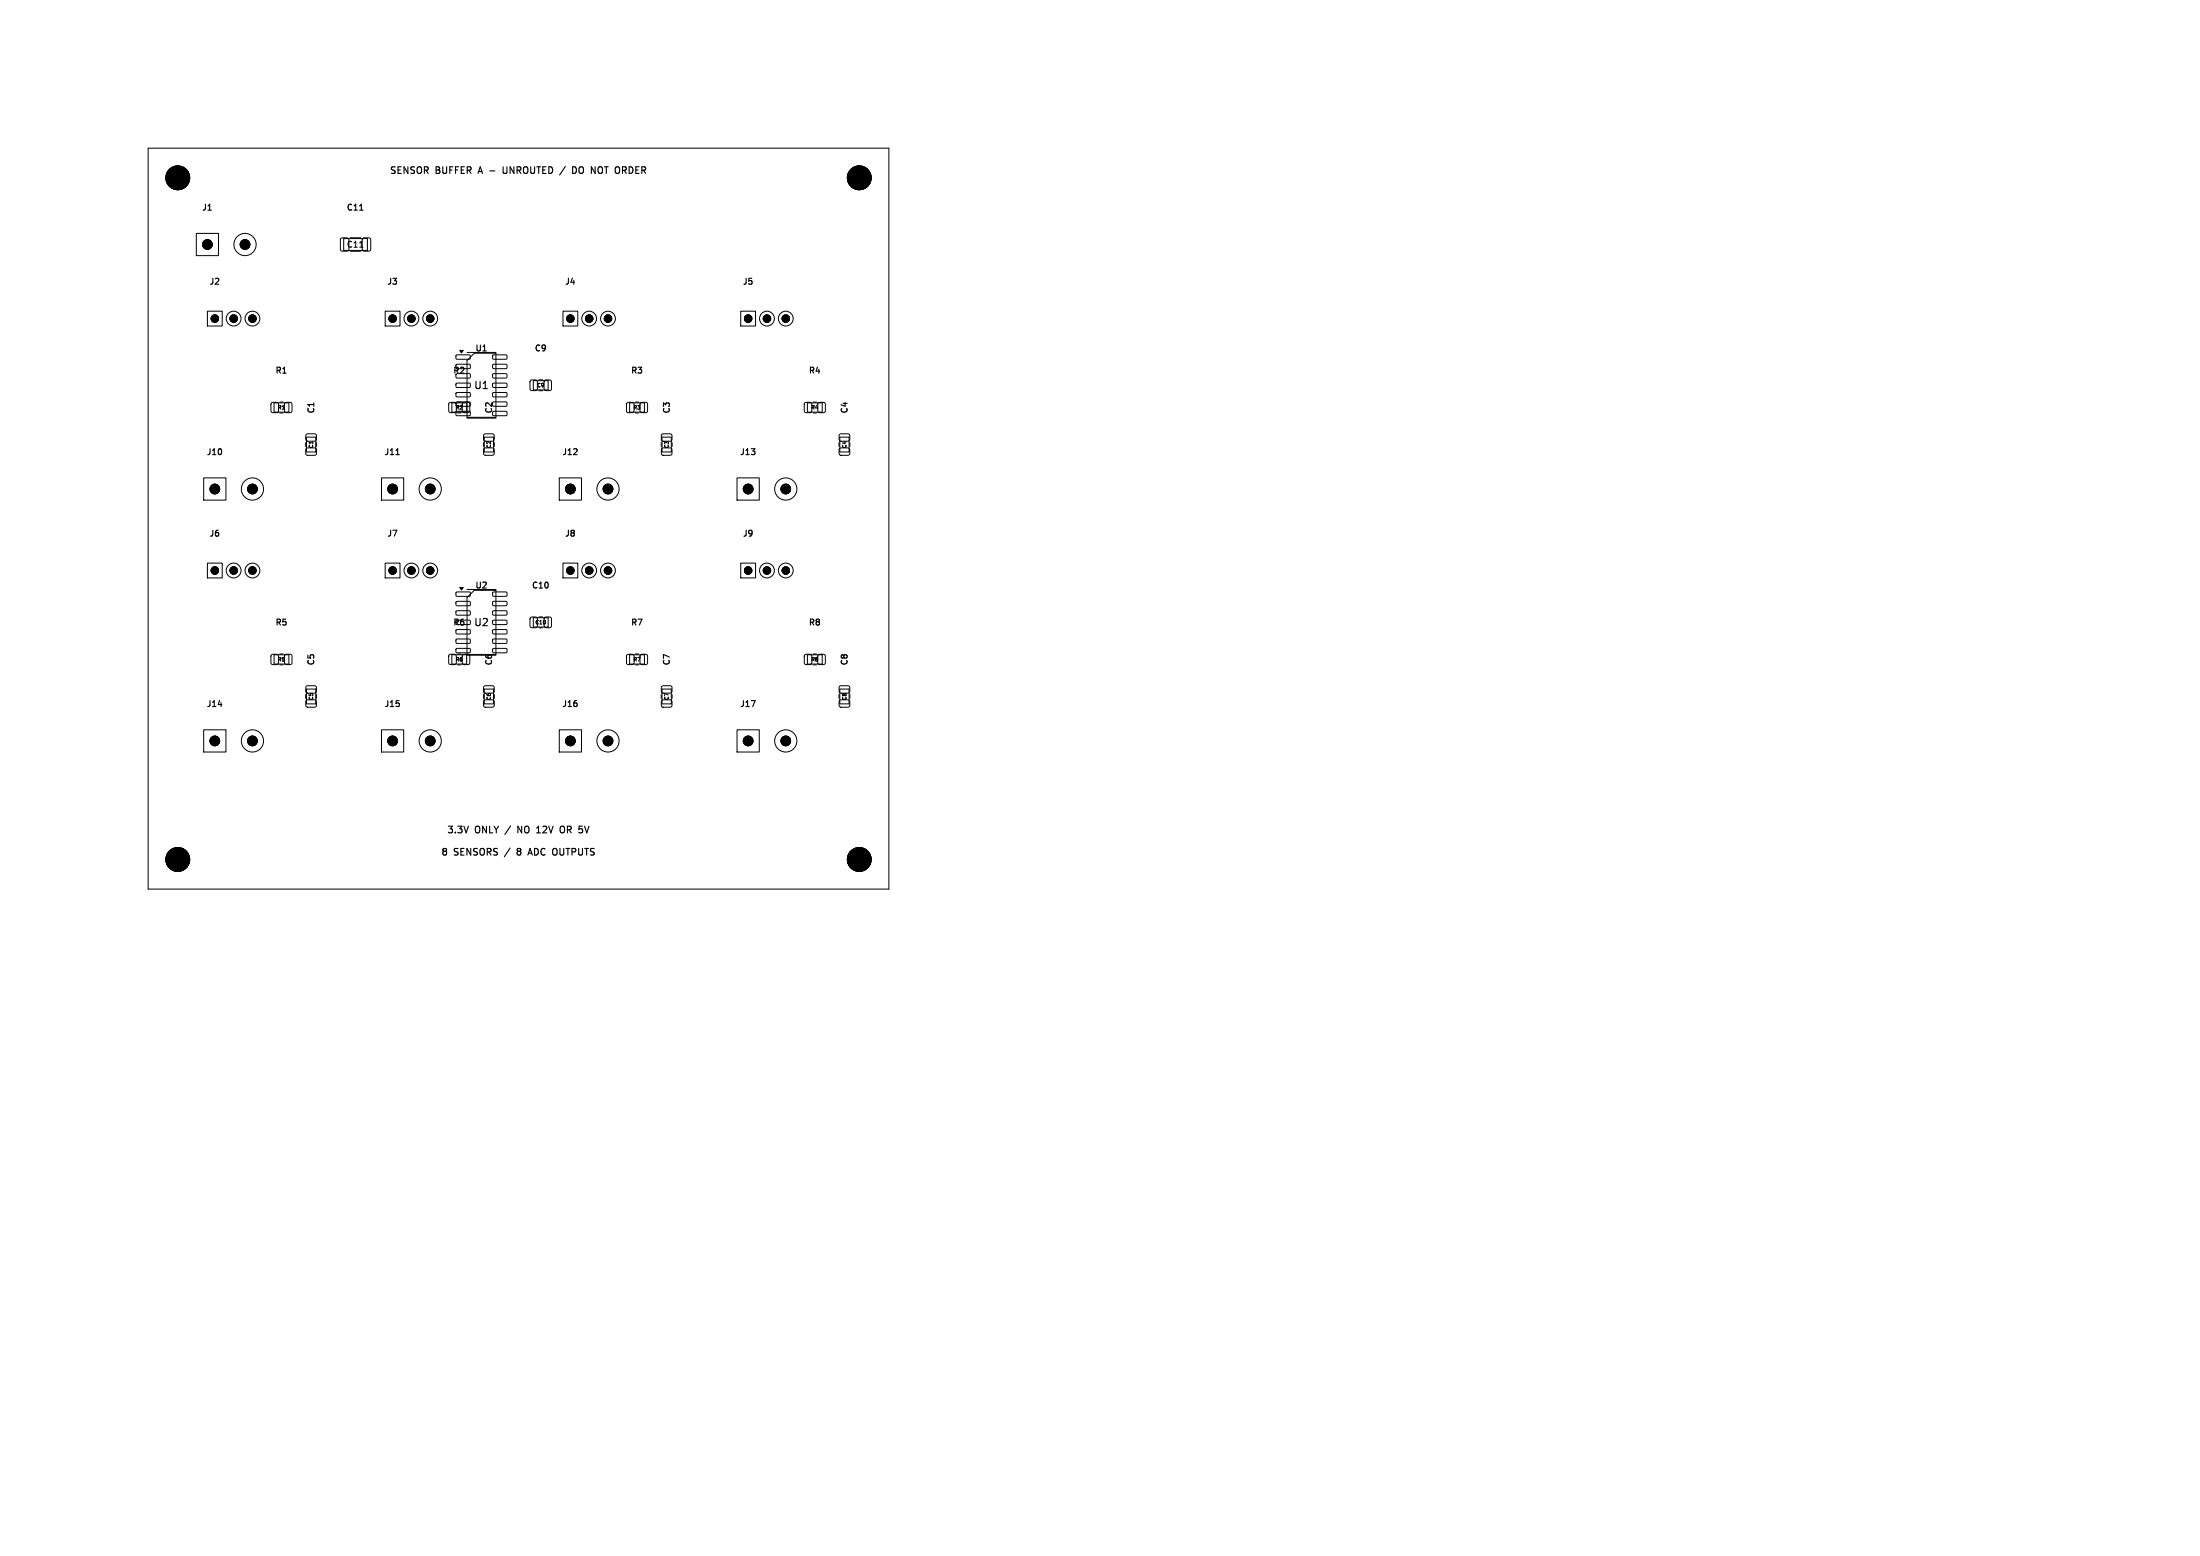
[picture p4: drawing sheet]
<svg xmlns="http://www.w3.org/2000/svg" width="297mm" height="210mm" viewBox="0 0 297 210" stroke-linecap="round" stroke-linejoin="round" font-family="sans-serif">
<g fill="none" stroke="#000" stroke-width=".15">
<path d="M23.2 23.9h.6M23.2 23.5v1M23.8 23.5v1M24.2 24.5h.6M24.2 23.7l.3-.2v1M28.1 28.4h.4M48.6 28.4h.4M66.1 23.1h.7M67.9 22.5v.7l.2 .2h.2M76.3 22.5l-.7 1.1M77.3 22.5a.45 .45 0 0 1 .5 .5 .45 .45 0 0 1-.5 .4zM78.3 22.6a.64 .64 0 0 0 0 .8"/>
<path d="M80.8 23.3l.3 .1M81.1 22.5l-.3 .1M84.2 23l.4 .4M84.4 22.5l.2 .2M84.6 22.8l-.2 .2M115.2 23.5v1M115.2 23.9h.6M115.8 23.5v1M116.2 23.6l.4-.1 .2 .2-.6 .8h.6M53.5 61.4h.4M29.5 95.1h.5M101.4 94.6h.6l-.4 .8"/>
<path d="M23.2 115.5v1M23.2 115.9h.6M23.8 115.5v1M24.2 115.5h.6l-.3 .3 .3 .1v.5l-.2 .1-.4-.1M69.9 112.4v-.9l.5 .9M70 114.5l-.2 .2 .2 .2-.2 .1v.2l.2 .2M71.3 115.4l.3-.9 .3 .9M71.3 115.2h.5M72.4 112.4h.6M72.6 111.6l.1-.1v.9M75.1 114.6a.64 .64 0 0 1 0 .8M75.8 111.5a.3 .3 0 0 1 .4 .3v.3a.3 .3 0 0 1-.4 .3"/>
<path d="M78.9 111.5l.3 .9 .3-.9M115.2 115.5v1M115.2 115.9h.6M115.8 115.5v1M116.5 115.4l-.3 .7h.7M116.7 115.8v.7"/>
</g>
<g fill="none" stroke="#000" stroke-width=".14">
<path d="M20 20h100v100h-100zM26.5 31.5h3v3h-3zM46 32.2l.9-.1 .2 .2v1.4l-.2 .2h-.7l-.2-.2zM46.4 32.2h3.2v1.6h-3.2zM47.3 32.1h1.4M48.6 33.4h.4M49 32.2l.8-.1 .2 .2v1.4l-.1 .2h-.7l-.3-.2zM28 42h2v2h-2zM36.6 54.4l.7-.1 .3 .2v1l-.2 .2h-.6l-.2-.2zM37 54.4h2v1.2h-2zM37.8 54.3h.4M37.8 55.7h.4"/>
<path d="M38.5 54.4l.7-.1 .2 .2v1l-.1 .2h-.7l-.2-.2zM41.3 59.7v.6M41.3 58.6h1.3l.1 .2v.6l-.2 .2-1.1-.1-.1-.2zM41.4 59h1.2v2h-1.2zM42.7 59.7v.6M52 42h2v2h-2zM60.6 54.4l.7-.1 .3 .2v1l-.2 .2h-.6l-.2-.2zM61 54.4h2v1.2h-2zM61.6 47.9h1.8l.1 .1v.4l-.1 .1h-1.8l-.1-.2zM61.6 49.2h1.8l.1 .1v.4l-.1 .1-1.8-.1-.1-.1zM61.6 50.5l1.8-.1 .1 .2v.3l-.1 .1h-1.8l-.1-.1zM61.6 51.7h1.8l.1 .2v.3l-.1 .1h-1.8l-.1-.1z"/>
<path d="M61.6 53h1.8l.1 .1v.4l-.1 .1h-1.8l-.1-.2zM61.6 54.3h1.8l.1 .1v.3l-.1 .1h-1.8l-.1-.1zM61.6 55.6l1.8-.1 .1 .2v.3l-.1 .1h-1.8l-.1-.1zM61.8 54.3h.4M61.8 55.7h.4M62.5 54.4l.7-.1 .2 .2v1l-.1 .2h-.7l-.2-.2zM63 48.7l1-1h2.9v8.6h-3.9zM63 47.6h3.9M63 56.4h3.9M65.3 59.7v.6M65.3 58.6h1.3l.1 .2v.6l-.2 .2-1.1-.1-.1-.2zM65.4 59h1.2v2h-1.2z"/>
<path d="M66.5 55.6l1.9-.1v.2v.3l-.1 .1h-1.7l-.1-.1zM66.5 54.3h1.9v.1v.3l-.1 .1h-1.7l-.1-.1zM66.5 53h1.9v.1v.4l-.1 .1h-1.7l-.1-.2zM66.5 51.7h1.9v.2v.3l-.1 .1h-1.7l-.1-.1zM66.5 50.5l1.9-.1v.2v.3l-.1 .1h-1.7l-.1-.1zM66.5 49.2h1.9v.1v.4l-.1 .1-1.7-.1-.1-.1zM66.5 47.9h1.9v.1v.4l-.1 .1h-1.7l-.1-.2zM66.7 59.7v.6M71.6 51.3h.7l.2 .1v1.1l-.1 .2h-.6l-.2-.1zM72 51.4h2v1.2h-2zM72.7 51.3h.6M72.7 52.7h.6"/>
<path d="M73.5 51.3h.7l.2 .1v1.1l-.1 .2h-.6l-.2-.1zM76 42h2v2h-2zM84.6 54.4l.8-.1 .2 .2v1l-.2 .2h-.6l-.2-.2zM85 54.4h2v1.2h-2zM85.8 54.3h.4M85.8 55.7h.4M86.5 54.4l.7-.1 .2 .2v1l-.1 .2h-.7l-.2-.2zM89.3 59.7v.6M89.3 58.6h1.3l.1 .2v.6l-.2 .2-1.1-.1-.1-.2zM89.4 59h1.2v2h-1.2zM90.7 59.7v.6M100 42h2v2h-2z"/>
<path d="M108.6 54.4l.7-.1 .3 .2v1l-.2 .2h-.6l-.2-.2zM109 54.4h2v1.2h-2zM109.8 54.3h.4M109.8 55.7h.4M110.5 54.4l.7-.1 .2 .2v1l-.1 .2h-.7l-.2-.2zM113.3 59.7v.6M113.3 58.6h1.3l.1 .2v.6l-.2 .2-1.1-.1-.1-.2zM113.4 59h1.2v2h-1.2zM114.7 59.7v.6M27.5 64.5h3v3h-3zM28 76h2v2h-2zM41.3 60.5h1.3l.1 .2v.6l-.2 .2-1.1-.1-.1-.2z"/>
<path d="M51.5 64.5h3v3h-3zM52 76h2v2h-2zM61.6 79.9h1.8l.1 .1v.4l-.1 .1h-1.8l-.1-.2zM63 79.6h3.9M64 79.7h2.9v8.6h-3.9v-7.6zM65.3 60.5h1.3l.1 .2v.6l-.2 .2-1.1-.1-.1-.2zM66.5 79.9h1.9v.1v.4l-.1 .1h-1.7l-.1-.2zM75.5 64.5h3v3h-3zM76 76h2v2h-2zM89.3 60.5h1.3l.1 .2v.6l-.2 .2-1.1-.1-.1-.2zM99.5 64.5h3v3h-3zM100 76h2v2h-2z"/>
<path d="M113.3 60.5h1.3l.1 .2v.6l-.2 .2-1.1-.1-.1-.2zM27.5 98.5h3v3h-3zM36.6 88.4l.7-.1 .3 .2v1l-.2 .2h-.6l-.2-.2zM37 88.4h2v1.2h-2zM37.8 88.3h.4M37.8 89.7h.4M38.5 88.4l.7-.1 .2 .2v1l-.1 .2h-.7l-.2-.2zM41.3 93.7v.6M41.3 94.5h1.3l.1 .2v.6l-.2 .2-1.1-.1-.1-.2zM41.3 92.6h1.3l.1 .2v.6l-.2 .2-1.1-.1-.1-.2zM41.4 93h1.2v2h-1.2zM42.7 93.7v.6"/>
<path d="M51.5 98.5h3v3h-3zM60.6 88.4l.7-.1 .3 .2v1l-.2 .2h-.6l-.2-.2zM61 88.4h2v1.2h-2zM61.6 81.2h1.8l.1 .1v.4l-.1 .1-1.8-.1-.1-.1zM61.6 82.5l1.8-.1 .1 .2v.3l-.1 .1h-1.8l-.1-.1zM61.6 83.7h1.8l.1 .2v.3l-.1 .1h-1.8l-.1-.1zM61.6 85h1.8l.1 .1v.4l-.1 .1h-1.8l-.1-.2zM61.6 86.3h1.8l.1 .1v.3l-.1 .1h-1.8l-.1-.1zM61.6 87.6l1.8-.1 .1 .2v.3l-.1 .1h-1.8l-.1-.1zM61.8 88.3h.4M61.8 89.7h.4M62.5 88.4l.7-.1 .2 .2v1l-.1 .2h-.7l-.2-.2z"/>
<path d="M63 88.4h3.9M65.3 93.7v.6M65.3 94.5h1.3l.1 .2v.6l-.2 .2-1.1-.1-.1-.2zM65.3 92.6h1.3l.1 .2v.6l-.2 .2-1.1-.1-.1-.2zM65.4 93h1.2v2h-1.2zM66.5 87.6l1.9-.1v.2v.3l-.1 .1h-1.7l-.1-.1zM66.5 86.3h1.9v.1v.3l-.1 .1h-1.7l-.1-.1zM66.5 85h1.9v.1v.4l-.1 .1h-1.7l-.1-.2zM66.5 83.7h1.9v.2v.3l-.1 .1h-1.7l-.1-.1zM66.5 82.5l1.9-.1v.2v.3l-.1 .1h-1.7l-.1-.1zM66.5 81.2h1.9v.1v.4l-.1 .1-1.7-.1-.1-.1zM66.7 93.7v.6"/>
<path d="M71.6 83.3h.7l.2 .1v1.1l-.1 .2h-.6l-.2-.1zM72 83.4h2v1.2h-2zM72.7 83.3h.6M72.7 84.7h.6M73.5 83.3h.7l.2 .1v1.1l-.1 .2h-.6l-.2-.1zM75.5 98.5h3v3h-3zM84.6 88.4l.8-.1 .2 .2v1l-.2 .2h-.6l-.2-.2zM85 88.4h2v1.2h-2zM85.8 88.3h.4M85.8 89.7h.4M86.5 88.4l.7-.1 .2 .2v1l-.1 .2h-.7l-.2-.2zM89.3 93.7v.6"/>
<path d="M89.3 94.5h1.3l.1 .2v.6l-.2 .2-1.1-.1-.1-.2zM89.3 92.6h1.3l.1 .2v.6l-.2 .2-1.1-.1-.1-.2zM89.4 93h1.2v2h-1.2zM90.7 93.7v.6M99.5 98.5h3v3h-3zM108.6 88.4l.7-.1 .3 .2v1l-.2 .2h-.6l-.2-.2zM109 88.4h2v1.2h-2zM109.8 88.3h.4M109.8 89.7h.4M110.5 88.4l.7-.1 .2 .2v1l-.1 .2h-.7l-.2-.2zM113.3 93.7v.6M113.3 94.5h1.3l.1 .2v.6l-.2 .2-1.1-.1-.1-.2z"/>
<path d="M113.3 92.6h1.3l.1 .2v.6l-.2 .2-1.1-.1-.1-.2zM113.4 93h1.2v2h-1.2zM114.7 93.7v.6"/>
<circle cx="24" cy="24" r="1.6"/>
<circle cx="33.1" cy="33" r="1.5"/>
<circle cx="116" cy="24" r="1.6"/>
<circle cx="31.5" cy="43" r="1"/>
<circle cx="34.1" cy="43" r="1"/>
<circle cx="55.5" cy="43" r="1"/>
<circle cx="58.1" cy="43" r="1"/>
<circle cx="79.5" cy="43" r="1"/>
<circle cx="82.1" cy="43" r="1"/>
<circle cx="103.5" cy="43" r="1"/>
<circle cx="106.1" cy="43" r="1"/>
<circle cx="31.5" cy="77" r="1"/>
<circle cx="34.1" cy="77" r="1"/>
<circle cx="34.1" cy="66" r="1.5"/>
<circle cx="55.5" cy="77" r="1"/>
<circle cx="58.1" cy="77" r="1"/>
<circle cx="58.1" cy="66" r="1.5"/>
<circle cx="79.5" cy="77" r="1"/>
<circle cx="82.1" cy="66" r="1.5"/>
<circle cx="82.1" cy="77" r="1"/>
<circle cx="103.5" cy="77" r="1"/>
<circle cx="106.1" cy="66" r="1.5"/>
<circle cx="106.1" cy="77" r="1"/>
<circle cx="34.1" cy="100" r="1.5"/>
<circle cx="58.1" cy="100" r="1.5"/>
<circle cx="82.1" cy="100" r="1.5"/>
<circle cx="106.1" cy="100" r="1.5"/>
<circle cx="24" cy="116" r="1.6"/>
<circle cx="116" cy="116" r="1.6"/>
</g>
<g fill="#000" stroke="#000" stroke-width=".14">
<path d="M62.1 47.3h.4l-.2 .3zM62.1 79.3h.4l-.2 .3z"/>
<circle cx="24" cy="24" r="1.6"/>
<circle cx="28" cy="33" r=".65"/>
<circle cx="33.1" cy="33" r=".65"/>
<circle cx="116" cy="24" r="1.6"/>
<circle cx="29" cy="43" r=".5"/>
<circle cx="31.5" cy="43" r=".5"/>
<circle cx="34.1" cy="43" r=".5"/>
<circle cx="53" cy="43" r=".5"/>
<circle cx="55.5" cy="43" r=".5"/>
<circle cx="58.1" cy="43" r=".5"/>
<circle cx="77" cy="43" r=".5"/>
<circle cx="79.5" cy="43" r=".5"/>
<circle cx="82.1" cy="43" r=".5"/>
<circle cx="101" cy="43" r=".5"/>
<circle cx="103.5" cy="43" r=".5"/>
<circle cx="106.1" cy="43" r=".5"/>
<circle cx="29" cy="66" r=".65"/>
<circle cx="29" cy="77" r=".5"/>
<circle cx="31.5" cy="77" r=".5"/>
<circle cx="34.1" cy="66" r=".65"/>
<circle cx="34.1" cy="77" r=".5"/>
<circle cx="53" cy="66" r=".65"/>
<circle cx="53" cy="77" r=".5"/>
<circle cx="55.5" cy="77" r=".5"/>
<circle cx="58.1" cy="66" r=".65"/>
<circle cx="58.1" cy="77" r=".5"/>
<circle cx="77" cy="77" r=".5"/>
<circle cx="77" cy="66" r=".65"/>
<circle cx="79.5" cy="77" r=".5"/>
<circle cx="82.1" cy="77" r=".5"/>
<circle cx="82.1" cy="66" r=".65"/>
<circle cx="101" cy="77" r=".5"/>
<circle cx="101" cy="66" r=".65"/>
<circle cx="103.5" cy="77" r=".5"/>
<circle cx="106.1" cy="77" r=".5"/>
<circle cx="106.1" cy="66" r=".65"/>
<circle cx="29" cy="100" r=".65"/>
<circle cx="34.1" cy="100" r=".65"/>
<circle cx="53" cy="100" r=".65"/>
<circle cx="58.1" cy="100" r=".65"/>
<circle cx="77" cy="100" r=".65"/>
<circle cx="82.1" cy="100" r=".65"/>
<circle cx="101" cy="100" r=".65"/>
<circle cx="106.1" cy="100" r=".65"/>
<circle cx="24" cy="116" r="1.6"/>
<circle cx="116" cy="116" r="1.6"/>
</g>
<g font-size="1.4">
<text x="63.9" y="52.7">U1</text>
<text x="63.9" y="84.7">U2</text>
</g>
<g font-size="1.3">
<text x="52.5" y="23.7">SENSOR</text>
<text x="58.8" y="23.7">BUFFER</text>
<text x="64.9" y="23.7">A</text>
<text x="68.7" y="23.7">UNROUTED</text>
<text x="78.6" y="23.7">DO</text>
<text x="81.4" y="23.7">NOT</text>
<text x="84.9" y="23.7">ORDER</text>
<text x="60.3" y="112.7">3.3V</text>
<text x="64.1" y="112.7">ONLY</text>
<text x="68.5" y="112.7">/</text>
<text x="70.4" y="112.7">NO</text>
<text x="73.2" y="112.7">12V</text>
<text x="76.7" y="112.7">OR</text>
<text x="59.5" y="115.7">8</text>
<text x="61.3" y="115.7">SENSORS</text>
<text x="68.4" y="115.7">/</text>
<text x="70.3" y="115.7">8</text>
<text x="72.1" y="115.7">ADC</text>
<text x="75.7" y="115.7">OUTPUTS</text>
</g>
<g font-size="1.1">
<text x="27.2" y="28.6">J1</text>
<text x="46.7" y="28.6">C11</text>
<text x="46.7" y="33.6">C11</text>
<text x="28.2" y="38.6">J2</text>
<text x="52.2" y="38.6">J3</text>
<text x="76.2" y="38.6">J4</text>
<text x="100.2" y="38.6">J5</text>
<text x="64.1" y="47.6">U1</text>
<text x="72.1" y="47.6">C9</text>
<text x="37.1" y="50.6">R1</text>
<text x="61.1" y="50.6">R2</text>
<text x="85.1" y="50.6">R3</text>
<text x="109.1" y="50.6">R4</text>
<text x="42.6" y="55.9" transform="rotate(-90 42.6 55.9)">C1</text>
<text x="66.6" y="55.9" transform="rotate(-90 66.6 55.9)">C2</text>
<text x="90.6" y="55.9" transform="rotate(-90 90.6 55.9)">C3</text>
<text x="114.6" y="55.9" transform="rotate(-90 114.6 55.9)">C4</text>
<text x="27.8" y="61.6">J10</text>
<text x="51.8" y="61.6">J11</text>
<text x="75.8" y="61.6">J12</text>
<text x="99.8" y="61.6">J13</text>
<text x="28.2" y="72.6">J6</text>
<text x="52.2" y="72.6">J7</text>
<text x="76.2" y="72.6">J8</text>
<text x="100.2" y="72.6">J9</text>
<text x="64.1" y="79.6">U2</text>
<text x="71.7" y="79.6">C10</text>
<text x="37.1" y="84.6">R5</text>
<text x="42.6" y="89.9" transform="rotate(-90 42.6 89.9)">C5</text>
<text x="61.1" y="84.6">R6</text>
<text x="66.6" y="89.9" transform="rotate(-90 66.6 89.9)">C6</text>
<text x="85.1" y="84.6">R7</text>
<text x="90.6" y="89.9" transform="rotate(-90 90.6 89.9)">C7</text>
<text x="109.1" y="84.6">R8</text>
<text x="114.6" y="89.9" transform="rotate(-90 114.6 89.9)">C8</text>
<text x="27.8" y="95.6">J14</text>
<text x="51.8" y="95.6">J15</text>
<text x="75.8" y="95.6">J16</text>
<text x="99.8" y="95.6">J17</text>
</g>
<g font-size=".7">
<text x="72.4" y="52.4">C9</text>
<text x="37.4" y="55.4">R1</text>
<text x="61.4" y="55.4">R2</text>
<text x="85.4" y="55.4">R3</text>
<text x="109.4" y="55.4">R4</text>
<text x="42.4" y="60.6" transform="rotate(-90 42.4 60.6)">C1</text>
<text x="66.4" y="60.6" transform="rotate(-90 66.4 60.6)">C2</text>
<text x="90.4" y="60.6" transform="rotate(-90 90.4 60.6)">C3</text>
<text x="114.4" y="60.6" transform="rotate(-90 114.4 60.6)">C4</text>
<text x="37.4" y="89.4">R5</text>
<text x="61.4" y="89.4">R6</text>
<text x="72.2" y="84.4">C10</text>
<text x="85.4" y="89.4">R7</text>
<text x="109.4" y="89.4">R8</text>
<text x="42.4" y="94.6" transform="rotate(-90 42.4 94.6)">C5</text>
<text x="66.4" y="94.6" transform="rotate(-90 66.4 94.6)">C6</text>
<text x="90.4" y="94.6" transform="rotate(-90 90.4 94.6)">C7</text>
<text x="114.4" y="94.6" transform="rotate(-90 114.4 94.6)">C8</text>
</g>
</svg>
